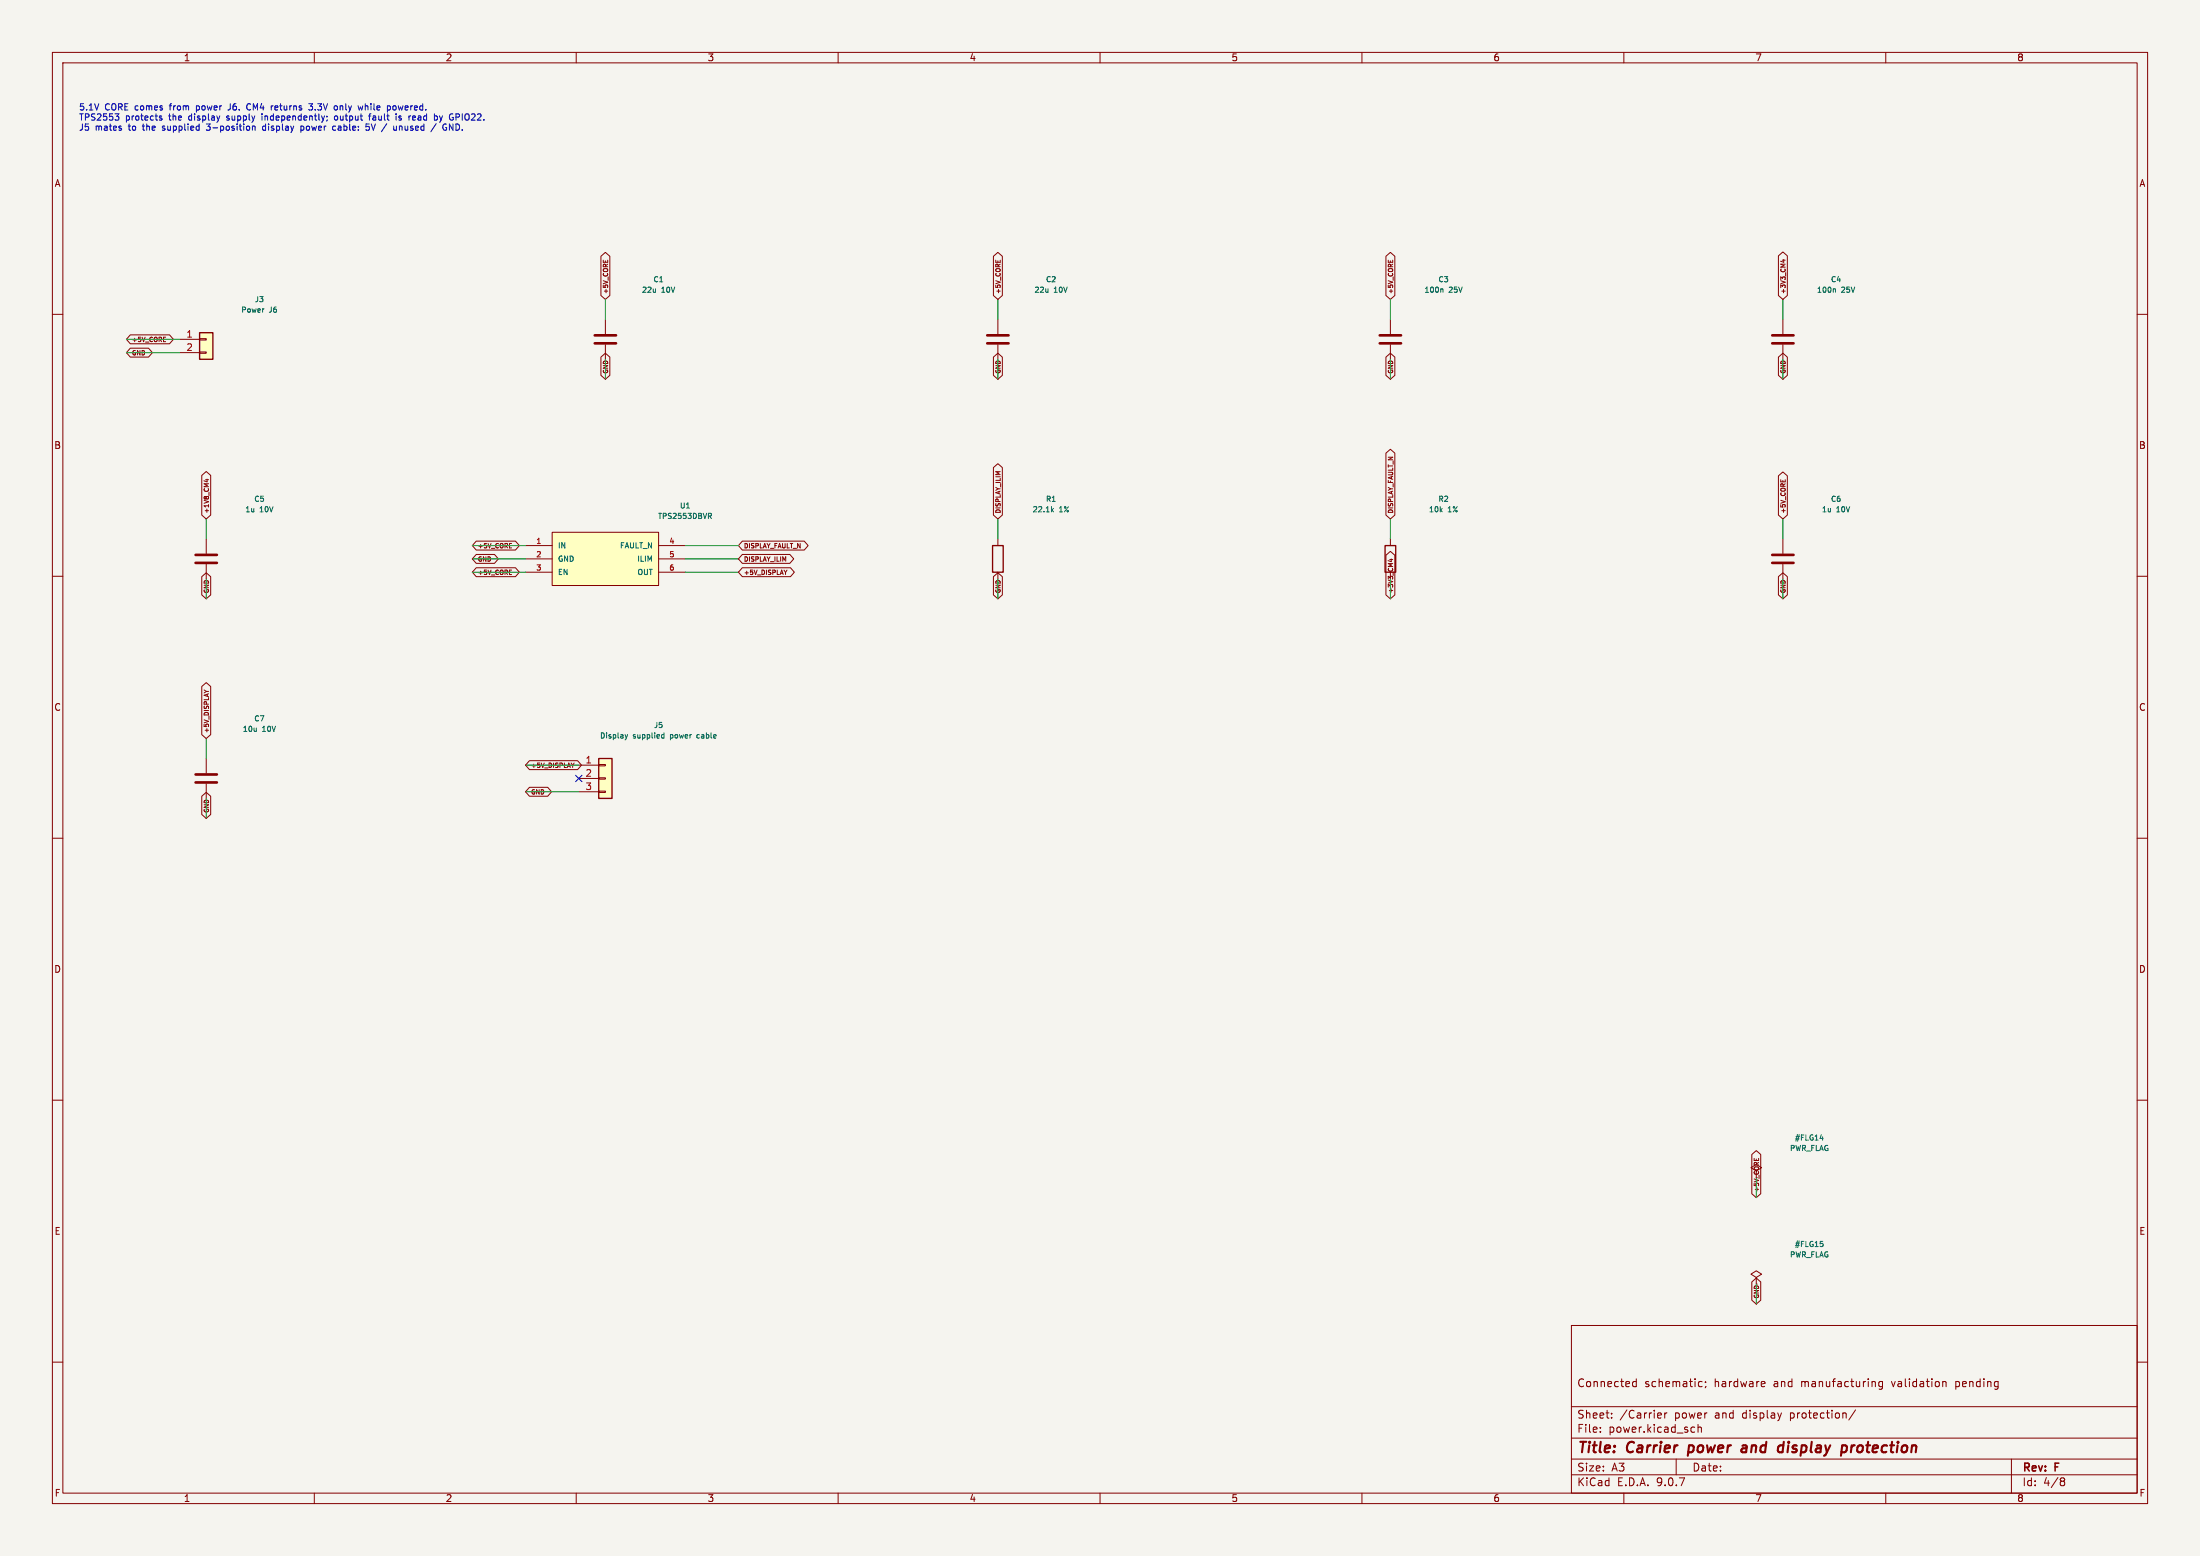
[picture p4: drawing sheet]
<svg xmlns="http://www.w3.org/2000/svg" width="420mm" height="297mm" viewBox="0 0 420 297" stroke-linecap="round" stroke-linejoin="round" font-family="sans-serif">
<path d="M0 0h420v297h-420z" fill="#f5f4ef" stroke="#f5f4ef" stroke-width=".19"/>
<g fill="none" stroke="#840000" stroke-width=".19">
<path d="M10 10h400v277h-400zM12 12h396v273h-396zM60 10v2M110 10v2M160 10v2M210 10v2M260 10v2M310 10v2M360 10v2M10 60h2M190.5 61v2.8M190.5 65.8v2.8"/>
<path d="M265.4 61v2.8M265.4 65.8v2.8M408 60h2M10 110h2M340.4 102.9v2.8M340.4 107.7v2.8M408 110h2M10 160h2M408 160h2M10 210h2M408 210h2M335.3 223.5l1-.6-1-.7-1 .7 1 .6v1.3"/>
<path d="M300 253h108v32h-108zM335.3 243.8l1-.6-1-.6-1 .6 1 .6v1.3M10 260h2M300 278.5h108M300 274.5h108M300 268.5h108M305.5 273.2v.2M305.5 272.5v.1M307.7 270.5v.2M307.7 269.8v.1M311.7 264.4l.2 .3 .5-.1M312.4 263.2v1.5"/>
<path d="M312.4 263.8l-.5-.1-.2 .3M316.7 269.7l.4 .1 .1 .2-.8 .2M317.1 270.6l-.4 .1M317.8 269.7v1M318.2 269.7l-.3 .1-.1 .2M320 278.5v3M323.1 272.4l.4 .1M323.5 273.3l-.4 .1M324.2 272.5l.2-.1 .3 .1 .1 .9M324.2 271.9v1.5M324.4 264.6h.5M324.4 263.8h.5"/>
<path d="M325.6 263.8v.1M325.7 264.6l-.2 .3M336.4 263.7l.5 .1v.2l-.7 .2M336.9 264.6l-.5 .1M354.2 269.1l-1.3 1.9M357.9 263.8l.1 .9M359.4 263.7v1.2l-.3 .3-.4-.1M359.4 263.8l-.5-.1-.2 .3 .1 .6h.6M370.9 263.8h.5l.1 .9M384 278.5v6.5M408 260h2M60 285v2"/>
<path d="M110 285v2M160 285v2M210 285v2M260 285v2M300 281.5h108M310 285v2M360 285v2M393.6 282.1l.4 .1 .2 .2-.3 .3M393.6 282.7h.3M393.9 282.7l.2 .2 .1 .4-.2 .2-.4 .1"/>
</g>
<path d="M322.5 275.9l-.3 2M332.5 277.1h.8M332.6 276h.8M333.4 276.3l-.8 .2M340.3 275.9l.1 .1M340.5 275.2l-.2 2M353.5 275.9l-.2 1.3M353.9 275.9l-.4 .4" fill="none" stroke="#840000" stroke-width=".4"/>
<path d="M188.5 64h4M188.5 65.5h4M263.4 64h4.1M263.4 65.5h4.1M338.3 105.9h4.1M338.3 107.4h4.1" fill="none" stroke="#840000" stroke-width=".51"/>
<path d="M275.2 55.1l.3 .2v.5M347.5 217.3h.6M347.5 236.9h.5M347.9 237.4v.5" fill="none" stroke="#006464" stroke-width=".19"/>
<path d="M114.3 144.8h2.5v7.6h-2.5z" fill="#ffffc2"/>
<path d="M189.5 104.1h2v5.1h-2zM114.3 144.8h2.5v7.6h-2.5z" fill="none" stroke="#840000" stroke-width=".25"/>
<path d="M190.5 102.9v1.2M190.5 109.2v1.3M39.4 144.8v2.8M39.4 149.6v2.8M110.5 146.1h3.8M110.5 148.6h3.8M110.5 151.1h3.8M114.3 145.9h1.3v.3h-1.3zM114.3 148.5h1.3v.2h-1.3zM114.3 151h1.3v.3h-1.3z" fill="none" stroke="#840000" stroke-width=".19"/>
<path d="M200.8 97.3l.3 .4M201.1 97l-.4 .4M126.8 139.9v1M119.3 140.2l.3 .7M119.6 140.9l-.1 .2M119.8 140.2l-.2 .7M126.4 140.8h.4M126.4 140.3h.4M133.1 140.3v.5" fill="none" stroke="#006464" stroke-width=".19"/>
<path d="M37.3 147.8h4.1M37.3 149.4h4.1" fill="none" stroke="#840000" stroke-width=".51"/>
<path d="M105.4 101.6h20.3v10.2h-20.3z" fill="#ffffc2"/>
<g fill="none" stroke="#840000" stroke-width=".19">
<path d="M115.6 61v2.8M115.6 65.8v2.8M340.4 61v2.8M340.4 65.8v2.8M39.4 102.9v2.8M39.4 107.7v2.8M100.3 104.1h5.1M100.3 106.7h5.1M100.3 109.2h5.1M105.4 101.6h20.3v10.2h-20.3zM125.7 104.1h5.1M125.7 106.7h5.1"/>
<path d="M125.7 109.2h5.1M265.4 102.9v1.2"/>
</g>
<path d="M350.1 55.1l.3 .2v.5M135.2 98h.4l.2 .2-.1 .3h-.5M135.5 98.5l.3 .5" fill="none" stroke="#006464" stroke-width=".19"/>
<path d="M264.4 104.1h2v5.1h-2z" fill="none" stroke="#840000" stroke-width=".25"/>
<path d="M113.5 64h4.1M113.5 65.5h4.1M338.3 64h4.1M338.3 65.5h4.1M37.3 105.9h4.1M37.3 107.4h4.1" fill="none" stroke="#840000" stroke-width=".51"/>
<path d="M38.1 63.5h2.5v5.1h-2.5z" fill="#ffffc2"/>
<path d="M38.1 63.5h2.5v5.1h-2.5z" fill="none" stroke="#840000" stroke-width=".25"/>
<g fill="none" stroke="#840000" stroke-width=".19">
<path d="M114.7 48.9l.9-.7 .8 .7v7.5l-.8 .8-.9-.8zM115.2 49.7v.4M116 49.7v.4M189.6 48.9l.9-.7 .9 .7v7.5l-.9 .8-.9-.8zM190.1 49.7v.4M190.9 49.7v.4M264.6 48.9l.8-.7 .9 .7v7.5l-.9 .8-.8-.8zM265 49.7v.4M265.9 49.7v.4M339.5 48.8l.9-.7 .8 .7v7.6l-.8 .8-.9-.8zM340.2 49.7h.6M340.5 49.5v.6l-.6-.2"/>
<path d="M24.9 66.5h3.5l.7 .8-.7 .9h-3.5l-.8-.9zM24.9 63.9h7.5l.7 .9-.7 .8h-7.5l-.8-.8zM31.2 65.2h.4M31.2 64.4h.4M34.3 64.8h3.8M34.3 67.3h3.8M38.1 64.6h1.3v.3h-1.3zM38.1 67.2h1.3v.2h-1.3zM114.7 68.2l.9-.8 .8 .8v3.4l-.8 .8-.9-.8zM189.6 68.2l.9-.8 .9 .8v3.4l-.9 .8-.9-.8zM264.6 68.2l.8-.8 .9 .8v3.4l-.9 .8-.8-.8zM339.5 68.2l.9-.8 .8 .8v3.4l-.8 .8-.9-.8z"/>
<path d="M38.5 90.7l.9-.7 .8 .7v7.6l-.8 .8-.9-.8zM39.2 91.6h.6M39.5 91.4v.6l-.6-.2M189.6 89.2l.9-.7 .9 .7v9.1l-.9 .8-.9-.8zM264.6 86.5l.8-.7 .9 .7v11.8l-.9 .8-.8-.8zM339.5 90.8l.9-.7 .8 .7v7.5l-.8 .8-.9-.8zM340 91.6v.4M340.8 91.6v.4M38.5 110.1l.9-.8 .8 .8v3.5l-.8 .7-.9-.7zM90.9 105.8h3.5l.7 .9-.7 .8h-3.5l-.7-.8zM90.9 108.4h7.5l.7 .8-.7 .9h-7.5l-.7-.9zM90.9 103.3h7.5l.7 .8-.7 .9h-7.5l-.7-.9z"/>
<path d="M97.3 109.7h.4M97.3 108.8h.4M97.3 104.6h.4M97.3 103.7h.4M141.7 108.4h9.2l.7 .8-.7 .9h-9.2l-.7-.9zM141.7 103.3h11.8l.8 .8-.8 .9h-11.8l-.7-.9zM141.7 105.8h9.1l.7 .9-.7 .8h-9.1l-.7-.8zM150.2 108.8l-.2 .5M189.6 110.1l.9-.8 .9 .8v3.5l-.9 .7-.9-.7zM264.6 106l.8-.8 .9 .8v7.6l-.9 .7-.8-.7zM265.3 106.8h.6M265.6 106.7v.5l-.6-.2"/>
<path d="M339.5 110.1l.9-.8 .8 .8v3.5l-.8 .7-.9-.7zM38.5 131l.9-.7 .8 .7v9.2l-.8 .8-.9-.8zM39 131.7l.4 .3M38.5 152l.9-.8 .8 .8v3.5l-.8 .7-.9-.7zM101.1 150.3h3.5l.7 .8-.7 .9h-3.5l-.8-.9zM101.1 145.2h9.2l.7 .9-.7 .8h-9.2l-.8-.8zM109.6 145.6l-.3 .5M334.4 220.4l.9-.8 .8 .8v7.5l-.8 .7-.9-.7zM334.9 221.1v.4M335.7 221.1v.4M334.4 244.7l.9-.8 .8 .8v3.5l-.8 .7-.9-.7z"/>
</g>
<path d="M50.3 58.9h.1" fill="none" stroke="#006464" stroke-width=".19"/>
<g fill="none" stroke="#009600" stroke-width=".19">
<path d="M115.6 57.2v3.8M190.5 57.2v3.8M265.4 57.2v3.8M340.4 57.2v3.8M24.1 64.8h10.2M24.1 67.3h10.2M115.6 68.6v3.8M190.5 68.6v3.8M265.4 68.6v3.8M340.4 68.6v3.8M39.4 99.1v3.8M190.5 99.1v3.8"/>
<path d="M265.4 99.1v3.8M340.4 99.1v3.8M39.4 110.5v3.8M90.2 106.7h10.1M90.2 104.1h10.1M90.2 109.2h10.1M130.8 106.7h10.2M130.8 104.1h10.2M130.8 109.2h10.2M190.5 110.5v3.8M265.4 110.5v3.8M340.4 110.5v3.8"/>
<path d="M39.4 141v3.8M39.4 152.4v3.8M100.3 151.1h10.2M100.3 146.1h10.2M335.3 224.8v3.8M335.3 245.1v3.8"/>
</g>
<path d="M109.9 148l1.2 1.2M111.1 148l-1.2 1.2" fill="none" stroke="#000084" stroke-width=".19"/>
<g fill="none" stroke="#0000c2" stroke-width=".19">
<path d="M47.6 19.8a.61 .61 0 0 0-.5 .6 .61 .61 0 0 0 .5 .6M58.9 19.8h.8l-.4 .5 .3 .1v.5l-.2 .1-.5-.1M22.5 22.2l.2 .2v.3l-.2 .2M22.7 21.7l-.4 .5M30.4 22.4l.5 .3-.1 .2h-.4M30.9 22.2l-.3-.1-.2 .2M31 24.8l.1 .1M31 24.1v.3M39.4 24.7l.5 .2M43.3 22.9h.1M43.3 22.2v.3M43.8 20.9l-.3 .1"/>
<path d="M48.2 24.1v.8M48.7 24.2v.7M50 22.1v.8M50.2 24.1l-.1 .5 .1 .2 .4 .1M57.4 24.1v1.2M58 24.2v.5l-.6 .1M62.4 22.2v.1M62.5 22.9l-.1 .2M63.6 24.8h.5M63.6 24.1h.5M64.4 22.2l-.3-.1-.3 .3 .2 .5h.4M64.4 20.3v.6"/>
<path d="M69.3 20.2l-.3 .8M69.9 24.2h.5l.1 .4-.2 .3-.5-.2M69.9 23.7h.6M70.4 22.1h.4M70.5 21.9v1M70.9 23.7l.4 1.2M75.5 20.3l-.3-.1-.2 .2 .1 .5h.4M75.6 22.1v.8M76.1 22.9h.5M76.1 22.3l.1 .2 .4 .1M76.2 24.1v.8M76.7 24.1l-.5 .1"/>
<path d="M78.8 22.3v.6h.5M79.3 22.4l-.5 .1M83.3 23.6l-1.1 1.5M83.4 22.2v.6M83.9 22.1l.3 .8M84.2 22.9l-.3 .4M84.5 22.1l-.3 .8M86.5 23.7v1.2l-.7-1.2v1.2M87 21.7h.5M87 22.4h.5"/>
</g>
<g font-size="2.8" fill="#840000">
<text x="301" y="277.9">Title:</text>
<text x="310.6" y="277.9">Carrier</text>
<text x="323.2" y="277.9">power</text>
<text x="334.2" y="277.9">and</text>
<text x="341.9" y="277.9">display</text>
<text x="354.8" y="277.9">protection</text>
</g>
<g font-size="2.1" fill="#840000">
<text x="301" y="265">Connected</text>
<text x="313.9" y="265">schematic;</text>
<text x="327.3" y="265">hardware</text>
<text x="338.7" y="265">and</text>
<text x="344.1" y="265">manufacturing</text>
<text x="361.6" y="265">validation</text>
<text x="373.9" y="265">pending</text>
<text x="301" y="273.7">File:</text>
<text x="301" y="271">Sheet:</text>
<text x="307.1" y="273.7">power.kicad_sch</text>
<text x="309.2" y="271">/Carrier</text>
<text x="319.7" y="271">power</text>
<text x="327.5" y="271">and</text>
<text x="332.9" y="271">display</text>
<text x="342.1" y="271">protection/</text>
<text x="301" y="281.1">Size:</text>
<text x="307.6" y="281.1">A3</text>
<text x="323" y="281.1">Date:</text>
<text x="386" y="281.3">Rev:</text>
<text x="392.4" y="281.3">F</text>
<text x="301" y="283.9">KiCad</text>
<text x="308.7" y="283.9">E.D.A.</text>
<text x="316.3" y="283.9">9.0.7</text>
<text x="386" y="283.9">Id:</text>
<text x="390.1" y="283.9">4/8</text>
</g>
<g font-size="1.8" fill="#840000">
<text x="35" y="11.9">1</text>
<text x="85" y="11.9">2</text>
<text x="135" y="11.9">3</text>
<text x="185" y="11.9">4</text>
<text x="235" y="11.9">5</text>
<text x="285" y="11.9">6</text>
<text x="335" y="11.9">7</text>
<text x="385" y="11.9">8</text>
<text x="10.3" y="35.9">A</text>
<text x="408.3" y="35.9">A</text>
<text x="10.3" y="85.9">B</text>
<text x="408.2" y="85.9">B</text>
<text x="10.3" y="135.9">C</text>
<text x="408.2" y="135.9">C</text>
<text x="10.3" y="185.9">D</text>
<text x="408.2" y="185.9">D</text>
<text x="10.3" y="235.9">E</text>
<text x="408.3" y="235.9">E</text>
<text x="10.3" y="285.9">F</text>
<text x="35" y="286.9">1</text>
<text x="85" y="286.9">2</text>
<text x="135" y="286.9">3</text>
<text x="185" y="286.9">4</text>
<text x="235" y="286.9">5</text>
<text x="285" y="286.9">6</text>
<text x="335" y="286.9">7</text>
<text x="385" y="286.9">8</text>
<text x="408.3" y="285.9">F</text>
</g>
<g font-size="1.8" fill="#a90000">
<text x="35.5" y="64.5">1</text>
<text x="35.5" y="67.1">2</text>
<text x="111.7" y="145.8">1</text>
<text x="111.7" y="148.3">2</text>
<text x="111.7" y="150.9">3</text>
</g>
<g font-size="1.7" fill="#0000c2">
<text x="15" y="21.4">5.1V</text>
<text x="15" y="23.3">TPS2553</text>
<text x="20" y="21.4">CORE comes</text>
<text x="24" y="23.3">protects</text>
<text x="32.4" y="23.3">the</text>
<text x="32.7" y="21.4">from</text>
<text x="36.3" y="23.3">display</text>
<text x="38" y="21.4">power</text>
<text x="43.8" y="23.3">supply</text>
<text x="44.3" y="21.4">J6.</text>
<text x="48.1" y="21.4">CM4</text>
<text x="50.7" y="23.3">independently;</text>
<text x="52.9" y="21.4">returns</text>
<text x="60.4" y="21.4">3.3V</text>
<text x="64.8" y="23.3">output</text>
<text x="65.4" y="21.4">only</text>
<text x="70.3" y="21.4">while</text>
<text x="71.7" y="23.3">fault</text>
<text x="76" y="21.4">powered.</text>
<text x="77" y="23.3">is</text>
<text x="79.6" y="23.3">read</text>
<text x="84.7" y="23.3">by</text>
<text x="87.8" y="23.3">GPIO22.</text>
<text x="15" y="25.3">J5</text>
<text x="18.2" y="25.3">mates</text>
<text x="24.7" y="25.3">to</text>
<text x="27.6" y="25.3">the</text>
<text x="31.5" y="25.3">supplied</text>
<text x="40.2" y="25.3">3-position</text>
<text x="51.1" y="25.3">display</text>
<text x="58.6" y="25.3">power</text>
<text x="64.9" y="25.3">cable:</text>
<text x="71.5" y="25.3">5V</text>
<text x="74.8" y="25.3">/</text>
<text x="77.2" y="25.3">unused</text>
<text x="84.6" y="25.3">/</text>
<text x="87" y="25.3">GND.</text>
</g>
<g font-size="1.4" fill="#006464">
<text x="45.9" y="59.9">Power</text>
<text x="48.5" y="57.9">J3</text>
<text x="51.4" y="59.9">J6</text>
<text x="122.4" y="56.1">22u</text>
<text x="124.6" y="54.1">C1</text>
<text x="126.3" y="56.1">10V</text>
<text x="197.4" y="56.1">22u</text>
<text x="199.6" y="54.1">C2</text>
<text x="201.2" y="56.1">10V</text>
<text x="271.8" y="56.1">100n</text>
<text x="274.5" y="54.1">C3</text>
<text x="276.6" y="56.1">25V</text>
<text x="346.7" y="56.1">100n</text>
<text x="349.4" y="54.1">C4</text>
<text x="351.5" y="56.1">25V</text>
<text x="48.4" y="96">C5</text>
<text x="199.6" y="96">R1</text>
<text x="274.5" y="96">R2</text>
<text x="349.4" y="96">C6</text>
<text x="46.7" y="98">1u</text>
<text x="49.6" y="98">10V</text>
<text x="125.5" y="99.2">TPS2553DBVR</text>
<text x="129.7" y="97.2">U1</text>
<text x="197" y="98">22.1k</text>
<text x="202.2" y="98">1%</text>
<text x="272.7" y="98">10k</text>
<text x="276.4" y="98">1%</text>
<text x="347.7" y="98">1u</text>
<text x="350.6" y="98">10V</text>
<text x="106.4" y="104.9">IN</text>
<text x="106.4" y="107.4">GND</text>
<text x="118.2" y="104.9">FAULT_N</text>
<text x="121.5" y="107.4">ILIM</text>
<text x="106.4" y="110">EN</text>
<text x="121.6" y="110">OUT</text>
<text x="48.4" y="137.9">C7</text>
<text x="46.2" y="139.9">10u</text>
<text x="50.1" y="139.9">10V</text>
<text x="114.4" y="141.2">Display</text>
<text x="120.8" y="141.2">supplied</text>
<text x="124.7" y="139.2">J5</text>
<text x="128.1" y="141.2">power</text>
<text x="133.5" y="141.2">cable</text>
<text x="341.6" y="219.9">PWR_FLAG</text>
<text x="342.5" y="217.9">#FLG14</text>
<text x="342.5" y="238.2">#FLG15</text>
<text x="341.6" y="240.2">PWR_FLAG</text>
</g>
<g font-size="1.4" fill="#a90000">
<text x="102.3" y="103.9">1</text>
<text x="102.3" y="106.4">2</text>
<text x="127.7" y="103.9">4</text>
<text x="127.7" y="106.4">5</text>
<text x="102.3" y="109">3</text>
<text x="127.7" y="109">6</text>
</g>
<g font-size="1.2" fill="#840000">
<text x="116.3" y="56.2" transform="rotate(-90 116.3 56.2)">+5V_CORE</text>
<text x="191.2" y="56.2" transform="rotate(-90 191.2 56.2)">+5V_CORE</text>
<text x="266.1" y="56.2" transform="rotate(-90 266.1 56.2)">+5V_CORE</text>
<text x="341.1" y="56.2" transform="rotate(-90 341.1 56.2)">+3V3_CM4</text>
<text x="25.1" y="65.5">+5V_CORE</text>
<text x="25.1" y="68">GND</text>
<text x="116.3" y="71.4" transform="rotate(-90 116.3 71.4)">GND</text>
<text x="191.2" y="71.4" transform="rotate(-90 191.2 71.4)">GND</text>
<text x="266.1" y="71.4" transform="rotate(-90 266.1 71.4)">GND</text>
<text x="341.1" y="71.4" transform="rotate(-90 341.1 71.4)">GND</text>
<text x="40.1" y="98.1" transform="rotate(-90 40.1 98.1)">+1V8_CM4</text>
<text x="191.2" y="98.1" transform="rotate(-90 191.2 98.1)">DISPLAY_ILIM</text>
<text x="266.1" y="98.1" transform="rotate(-90 266.1 98.1)">DISPLAY_FAULT_N</text>
<text x="341.1" y="98.1" transform="rotate(-90 341.1 98.1)">+5V_CORE</text>
<text x="91.1" y="107.4">GND</text>
<text x="91.1" y="104.9">+5V_CORE</text>
<text x="141.9" y="104.9">DISPLAY_FAULT_N</text>
<text x="141.9" y="107.4">DISPLAY_ILIM</text>
<text x="40.1" y="113.3" transform="rotate(-90 40.1 113.3)">GND</text>
<text x="91.1" y="109.9">+5V_CORE</text>
<text x="141.9" y="109.9">+5V_DISPLAY</text>
<text x="191.2" y="113.3" transform="rotate(-90 191.2 113.3)">GND</text>
<text x="266.1" y="113.3" transform="rotate(-90 266.1 113.3)">+3V3_CM4</text>
<text x="341.1" y="113.3" transform="rotate(-90 341.1 113.3)">GND</text>
<text x="40.1" y="140" transform="rotate(-90 40.1 140)">+5V_DISPLAY</text>
<text x="101.3" y="146.8">+5V_DISPLAY</text>
<text x="40.1" y="155.3" transform="rotate(-90 40.1 155.3)">GND</text>
<text x="101.3" y="151.8">GND</text>
<text x="336" y="227.6" transform="rotate(-90 336 227.6)">+5V_CORE</text>
<text x="336" y="248" transform="rotate(-90 336 248)">GND</text>
</g>
</svg>
